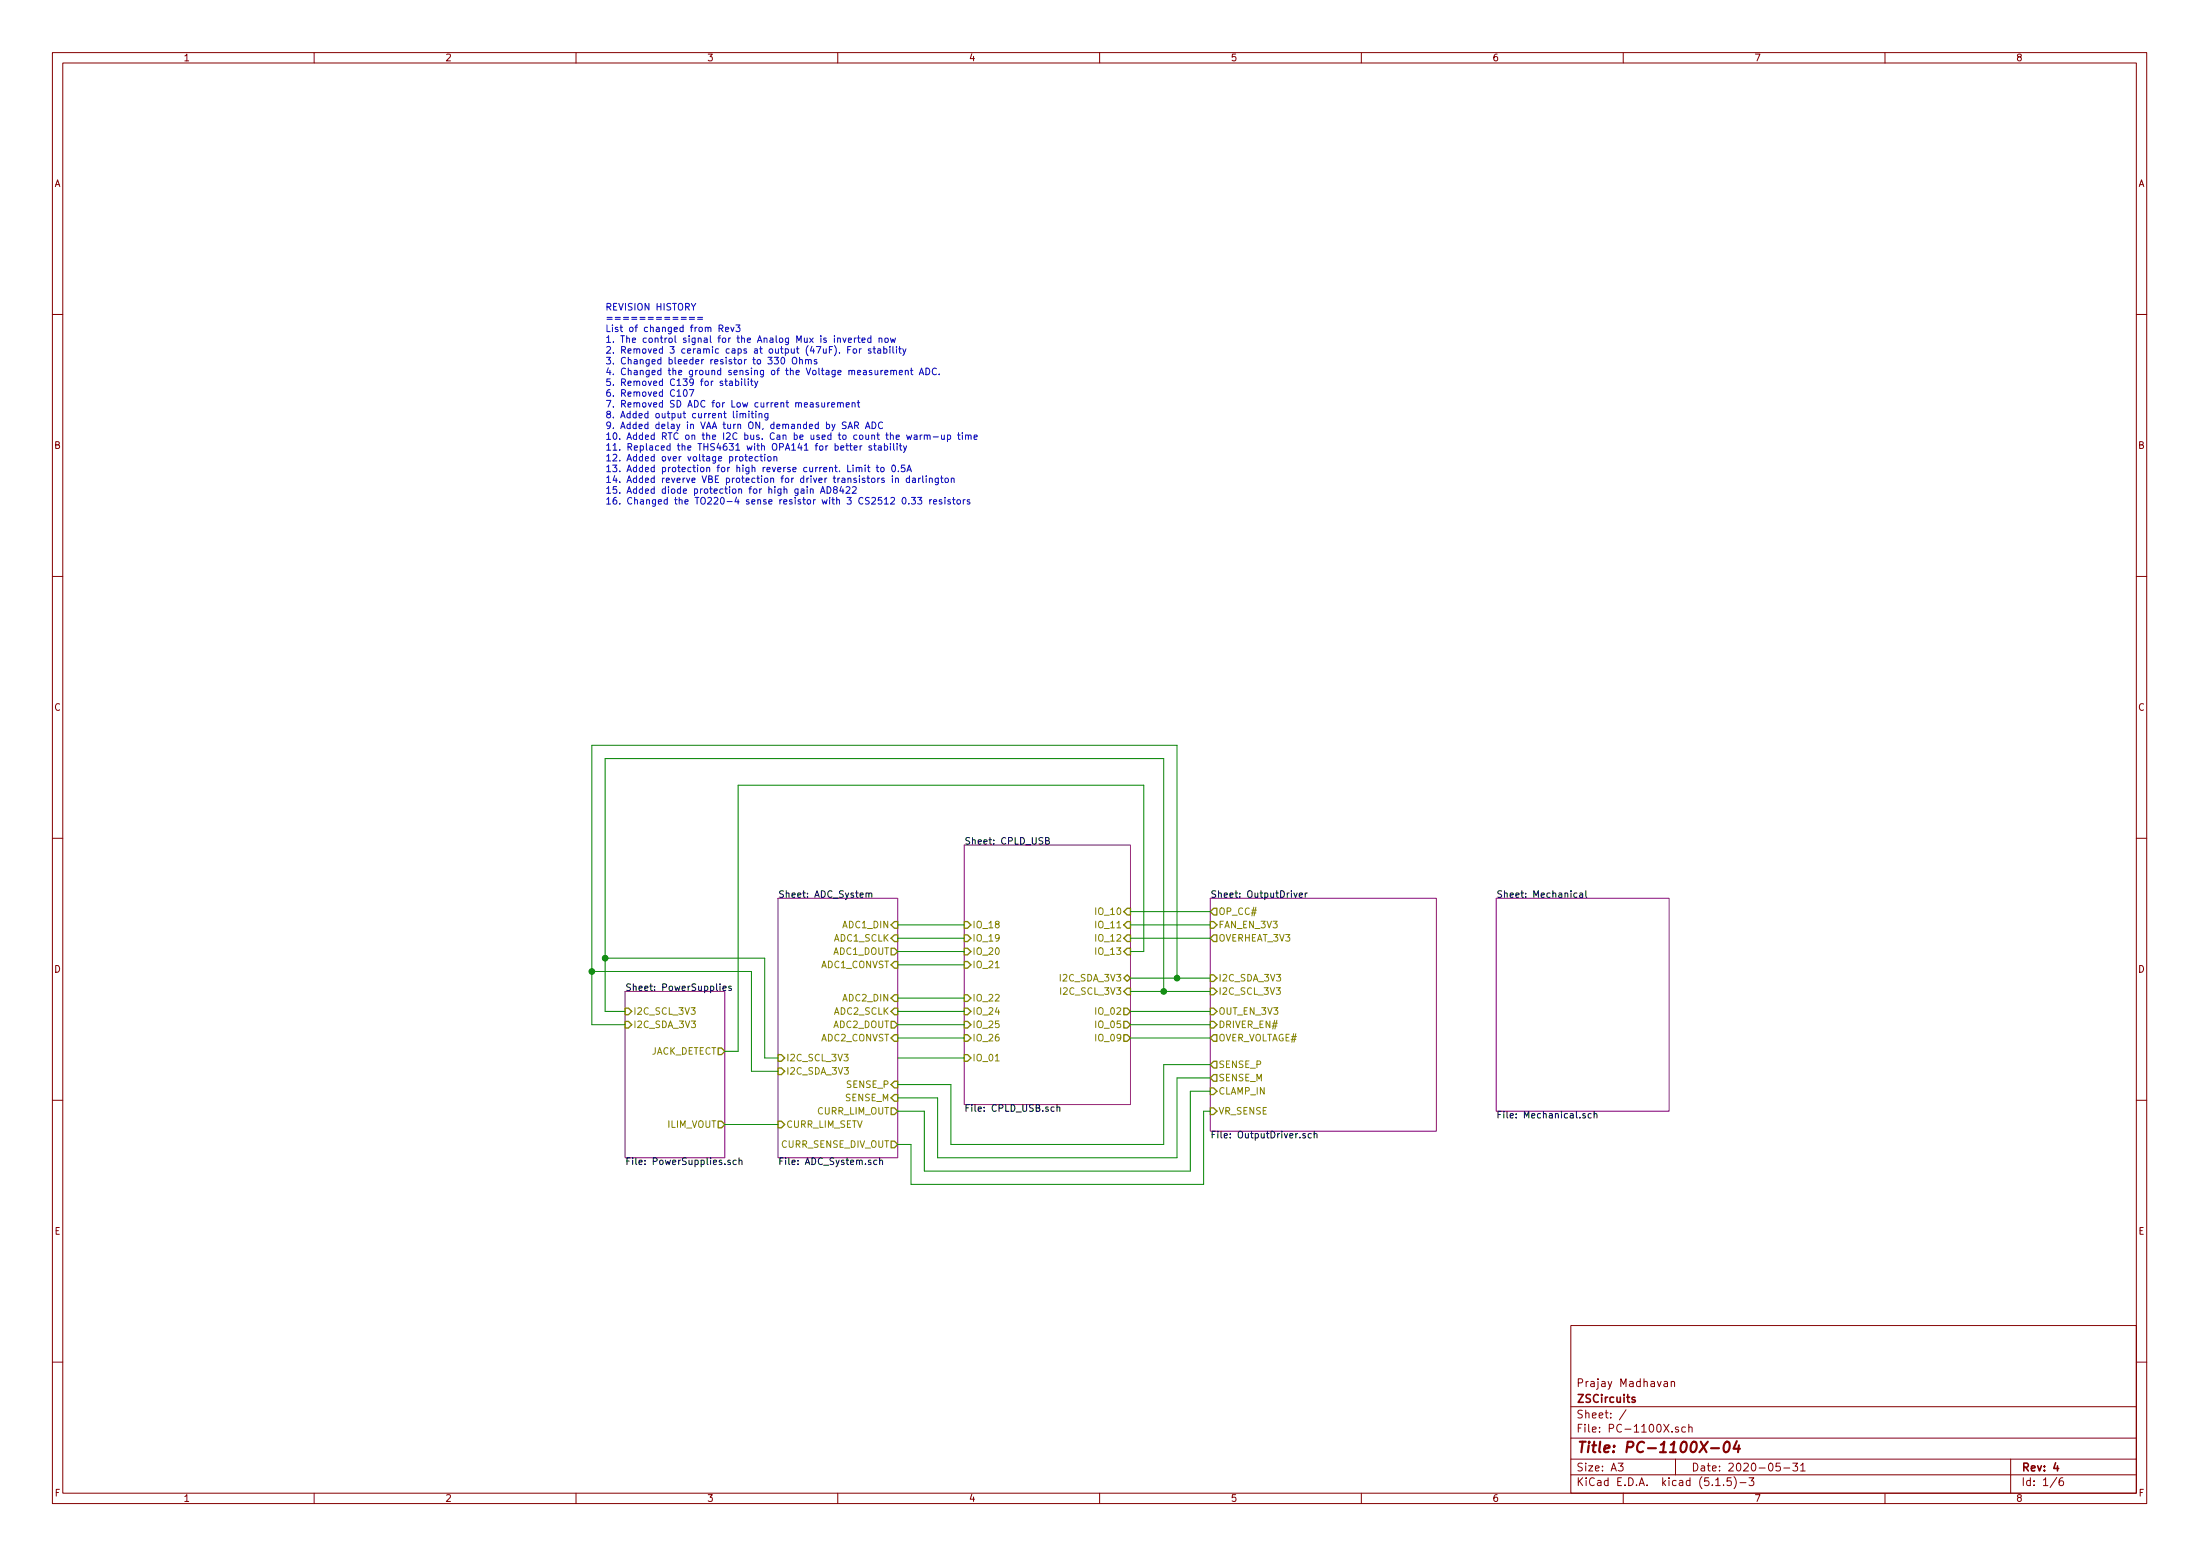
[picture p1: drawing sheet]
<svg xmlns="http://www.w3.org/2000/svg" width="420mm" height="297mm" viewBox="0 0 420 297" stroke-linecap="round" stroke-linejoin="round" font-family="sans-serif">
<g fill="none" stroke="#840000" stroke-width=".19">
<path d="M10 10h400v277h-400zM12 12h396v273.1h-396zM60 10v2M110 10v2M160 10v2M210 10v2M260 10v2M310 10v2M360 10v2M10 60h2M408 60h2M10 110h2"/>
<path d="M408 110h2M10 160h2M408 160h2M10 210h2M408 210h2M300 253h108v32.1h-108zM10 260h2M300 278.5h108M300 274.5h108M300 268.5h108M309 279.3h1l-.5 .6 .4 .1v.7l-.2 .1-.7-.1M310.5 269.1l-1.2 2"/>
<path d="M317.8 263.8h.6l.1 .9M318.5 264.1h-.5a.29 .29 0 0 0-.3 .3 .29 .29 0 0 0 .3 .3l.5-.1M319.2 263.8l.2-.1 .4 .1v.9M319.2 263.7v1M320 278.5v3M320.5 272.5l-.3-.1-.2 .2v.2l.5 .2v.3h-.5M321.9 272.5l-.4-.1-.3 .3 .1 .6h.6M322.5 272.5l.3-.1 .3 .1 .1 .9M322.5 271.9v1.5M340 279.3h-.8v.7l.2-.1h.5l.1 .3v.5l-.2 .1-.6-.1M342.4 279.3h.9l-.5 .6 .5 .1v.7l-.3 .1-.6-.1M343.9 279.7l.4-.4v1.5"/>
<path d="M384 278.5v6.6M408 260h2M60 285.1v1.9M110 285.1v1.9M160 285.1v1.9M210 285.1v1.9M260 285.1v1.9M300 281.5h108M310 285.1v1.9M327.7 283.6h.8M329.2 283.5v.1M330.6 282.1h-.7l-.1 .7 .2-.1h.5l.2 .3-.1 .5-.2 .1-.6-.1"/>
<path d="M331.2 281.9a1.71 1.71 0 0 1 0 2.3M332.3 283h1.2M334 282.1h.9l-.5 .6 .5 .1v.7l-.2 .1-.7-.1M340.7 280.2h1.1M343.9 280.8h.9M360 285.1v1.9M392.8 282l-1.3 2M394 282.1l-.5 .1a.96 .96 0 0 0 0 1.4l.5-.1 .1-.5-.3-.3h-.4l-.2 .3"/>
</g>
<path d="M312.2 266.8a.37 .37 0 0 0-.5 .1v.2l.5 .2 .1 .1-.2 .3-.4-.1M392.6 279.2l-.4 1.1h1M392.9 279.8v1" fill="none" stroke="#840000" stroke-width=".3"/>
<path d="M326.8 276.5h1.5M329.5 275.4a.44 .44 0 0 1 .5-.2 .44 .44 0 0 1 .3 .4 1.15 1.15 0 0 1-.8 1.6l-.1-.1a1.5 1.5 0 0 1 .1-1.7zM331.7 275.1l-.6 1.5h1.2M332.1 275.9l-.2 1.3" fill="none" stroke="#840000" stroke-width=".41"/>
<path d="M148.6 171.5h22.8v49.5h-22.8zM184.1 161.3h31.8v49.6h-31.8zM231.1 171.5h43.2v44.4h-43.2zM285.7 171.5h33.1v40.6h-33.1zM119.4 189.3h19v31.7h-19z" fill="none" stroke="#840084" stroke-width=".19"/>
<g fill="none" stroke="#000" stroke-width=".19">
<path d="M165.4 170.6l.2-.1h.3v.8M165.4 170.5v.8M165.9 170.6l.2-.1h.3l.1 .8M199.7 160.5l.5-.1 .1-.4-.6-.1v1.2h.5l.2-.2v-.2l-.3-.2M247.1 170.5l.3 .8 .3-.8M248.1 170.9l.6-.1v-.3h-.4l-.2 .1 .1 .7h.5M249.3 170.5v.8M249.7 170.5l-.4 .2M301.2 170.5h-.4l-.2 .2 .1 .6h.5M301.7 170.5h.5l.1 .8M302.3 170.8h-.5l-.1 .2 .1 .3h.5M302.9 170v1.1l.1 .2"/>
<path d="M137.5 187.8v.1M137.5 188.3v.8M138.1 188.7l.6-.1-.1-.3h-.3l-.2 .1v.6h.5M139.6 188.3h-.3l-.1 .1v.2l.4 .1v.3h-.4M201.3 211.4l-.3-.1-.3 .2 .1 .6h.5M201.9 211.4l.2-.1 .3 .1v.8M201.9 210.9v1.3M249.3 216.4h-.3l-.2 .2 .1 .1 .4 .2v.3h-.5M250.4 216.4h-.3l-.3 .2 .2 .6h.4M251 216.5l.2-.1h.3v.8M251 216v1.2M302.7 212.6h-.3l-.1 .2v.1l.4 .2v.3h-.4"/>
<path d="M303.9 212.6h-.4l-.2 .2 .1 .6h.5M304.4 212.7l.2-.1h.3l.1 .8M304.4 212.2v1.2M139.5 221.5h-.3l-.2 .2v.1l.5 .2v.3h-.5M140.6 221.5h-.3l-.3 .2 .1 .6h.5M141.1 221.6l.2-.1h.3l.1 .8M141.1 221v1.3M167.5 221.5h-.4l-.2 .2 .1 .6h.5M168 221.6l.5-.1 .1 .8M168 221v1.3"/>
</g>
<g fill="none" stroke="#848400" stroke-width=".25">
<path d="M170.8 178.5h.6v1.2h-.6l-.6-.6zM170.8 175.9h.6v1.3h-.6l-.6-.6zM184.1 175.9h.7l.6 .7-.6 .6h-.7zM184.1 178.5h.7l.6 .6-.6 .6h-.7zM215.3 178.5h.6v1.2h-.6l-.7-.6zM215.3 175.9h.6v1.3h-.6l-.7-.6zM215.3 173.4h.6v1.3h-.6l-.7-.7zM231.1 175.9h.7l.6 .7-.6 .6h-.7zM231.8 178.5h.6v1.2h-.6l-.7-.6zM231.8 173.4h.6v1.3h-.6l-.7-.7zM119.4 192.4h.6l.6 .7-.6 .6h-.6zM119.4 195h.6l.6 .6-.6 .7h-.6z"/>
<path d="M170.2 181h.6l.6 .6-.6 .7h-.6zM170.2 195h.6l.6 .6-.6 .7h-.6zM170.8 183.6h.6v1.2h-.6l-.6-.6zM170.8 197.5h.6v1.3h-.6l-.6-.6zM170.8 192.4h.6v1.3h-.6l-.6-.6zM170.8 189.9h.6v1.3h-.6l-.6-.7zM184.1 181h.7l.6 .6-.6 .7h-.7zM184.1 183.6h.7l.6 .6-.6 .6h-.7zM184.1 189.9h.7l.6 .6-.6 .7h-.7zM184.1 195h.7l.6 .6-.6 .7h-.7zM184.1 192.4h.7l.6 .7-.6 .6h-.7zM184.1 197.5h.7l.6 .7-.6 .6h-.7z"/>
<path d="M214.6 186.7l.7-.6 .6 .6-.6 .7zM214.6 192.4h.7l.6 .7-.6 .6h-.7zM214.6 195h.7l.6 .6-.6 .7h-.7zM214.6 197.5h.7l.6 .7-.6 .6h-.7zM215.3 181h.6v1.3h-.6l-.7-.7zM215.3 188.6h.6v1.3h-.6l-.7-.6zM231.1 188.6h.7l.6 .7-.6 .6h-.7zM231.1 186.1h.7l.6 .6-.6 .7h-.7zM231.1 192.4h.7l.6 .7-.6 .6h-.7zM231.1 195h.7l.6 .6-.6 .7h-.7zM231.8 197.5h.6v1.3h-.6l-.7-.6zM137.2 214h.6l.6 .7-.6 .6h-.6z"/>
<path d="M137.2 200.1h.6l.6 .6-.6 .6h-.6zM148.6 214h.6l.7 .7-.7 .6h-.6zM148.6 201.3h.6l.7 .7-.7 .6h-.6zM148.6 203.9h.6l.7 .6-.7 .6h-.6zM170.2 211.5h.6l.6 .6-.6 .7h-.6zM170.2 217.8h.6l.6 .7-.6 .6h-.6zM170.8 206.4h.6v1.3h-.6l-.6-.7zM170.8 209h.6v1.2h-.6l-.6-.6zM184.1 201.3h.7l.6 .7-.6 .6h-.7zM231.1 207.7h.7l.6 .6-.6 .7h-.7zM231.1 211.5h.7l.6 .6-.6 .7h-.7zM231.8 202.6h.6v1.3h-.6l-.7-.7z"/>
<path d="M231.8 205.1h.6v1.3h-.6l-.7-.6z"/>
</g>
<path d="M190.1 184.7h.7M190.1 202.5h.7" fill="none" stroke="#848400" stroke-width=".19"/>
<g fill="none" stroke="#008400" stroke-width=".19">
<path d="M171.4 176.6h12.7M171.4 179.1h12.7M215.9 174h15.2M215.9 176.6h15.2M215.9 179.1h15.2M113 185.5h30.5v19h5.1M115.6 182.9h30.4v19.1h2.6M171.4 181.6h12.7M171.4 198.2h12.7M171.4 195.6h12.7M171.4 184.2h12.7M171.4 190.5h12.7"/>
<path d="M171.4 193.1h12.7M215.9 181.6h2.5v-31.7h-77.4v50.8h-2.6M215.9 198.2h15.2M215.9 195.6h15.2M215.9 186.7h15.2M215.9 189.3h15.2M215.9 193.1h15.2M222.2 189.3v-44.5h-106.6v48.3h3.8M224.8 186.7v-44.4h-111.8v53.3h6.4M138.4 214.7h10.2M171.4 202h12.7M231.1 208.3h-3.8v15.3h-50.8v-11.5h-5.1"/>
<path d="M231.1 212.1h-1.2v14h-55.9v-7.6h-2.6M231.1 203.2h-8.9v15.3h-40.6v-11.5h-10.2M231.1 205.8h-6.3v15.2h-45.7v-11.4h-7.7"/>
</g>
<g fill="none" stroke="#0000c2" stroke-width=".19">
<path d="M128.5 60.6h1M128.5 60.9h1M130.1 60.6h1M130.1 60.9h1M130.6 74.5l.2-.1a.67 .67 0 0 1 .5 .6 .67 .67 0 0 1-.5 .7l-.3-.5zM131.6 74.4h.9l-.5 1.3M131.6 60.6h1M131.6 60.9h1M133.2 60.6h1M133.2 60.9h1M137.3 62.7l.6-.1 .2-.1-.1-.3-.7-.2v1.3M137.6 62.7l.5 .6"/>
<path d="M138.6 62.9l.6-.1-.1-.3h-.4l-.1 .1v.7h.5M139.3 72.8h.5l.1 .8M139.6 62.5l.3 .8 .3-.8M139.9 73.1l-.6 .2v.2h.6M140.5 72.8h.3l.3 .2-.1 .5h-.5M140.5 72.3v1.3M140.5 62h.8l-.4 .5 .4 .1-.1 .7h-.5l-.2-.1M140.7 78.5v.1M140.7 78.9v.9M141.3 79.1l.5-.1 .1 .8M141.3 78.9v.9M141.6 72.8v.8"/>
<path d="M141.9 79.1l.2-.2 .3 .1v.8M142.2 72.3v1.1l.2 .2M142.9 72.8v.8M143 78.5v.1M143 78.9v.9M143.3 72.8h.5M143.5 78.9h.4M143.5 72.3v1.1l.3 .2M143.6 78.5v1.1l.3 .2M144.1 72.8l.3 .8M144.3 78.5v.1M144.3 78.9v.9"/>
<path d="M144.7 72.8l-.4 1.1-.2 .1M145 79.1l.1-.2 .3 .1 .1 .8M145 78.9v.9M146.7 78.9l-.1 1.2-.2 .1-.3-.1M146.7 79l-.4-.1-.3 .3 .2 .5h.5M147.9 68.2h.8l-.5 .5 .4 .1 .1 .5-.3 .2-.5-.1M149.3 68.3l.1-.1a.67 .67 0 0 1 .5 .6 .67 .67 0 0 1-.5 .7l-.3-.5zM151.4 68.4l.2-.2a.47 .47 0 0 1 .6 .4l-.1 .7-.2 .2-.4-.1a1 1 0 0 1-.1-1zM152.7 68.8l.2-.2 .3 .1v.8M152.7 68.2v1.3M153.8 68.8l.2-.2 .3 .1 .1 .8M153.8 68.6v.9"/>
<path d="M154.4 68.8l.2-.2 .3 .1v.8M156 68.7l-.3-.1-.2 .2v.2l.5 .1v.3h-.5M156.9 76.9l.1 .8h.3l.2-.1M157.5 76.9v.8M158.1 76.9v.8M158.4 76.9l-.3 .2M158.8 77.3l.6-.1v-.3h-.4l-.2 .1 .1 .7h.5M160 64.7l.1-.2 .4 .1v.8M160 77l.1-.1h.4v.8M160 64.5v.9M160 76.9v.8M160.5 77l.2-.1h.3l.1 .8"/>
<path d="M161 64.5l.3 .9 .3-.9M161.6 77.3l.6-.1-.1-.3h-.3l-.2 .1v.7h.5M161.9 66.8h.4M162 64.9l.6-.1v-.2l-.4-.1-.2 .2 .1 .6h.5M162.5 66.2h-.6v1.2M162.7 77l.2-.1h.3l.1 .8M162.7 76.9v.8M163 66.6h.3l.3 .2-.1 .6h-.3l-.3-.2zM163.2 64.5v.9M163.5 64.5l-.3 .3M163.7 76.9h.5M163.8 64.5h.5"/>
<path d="M163.9 76.4v1.1l.3 .2M164 64.1v1.1l.3 .2M164.1 66.6v.8M164.5 66.6l-.4 .2M164.6 64.9l.6-.1v-.2l-.4-.1-.2 .2 .1 .6h.5M166.3 64.6l-.4-.1-.2 .3 .1 .5h.5M166.3 66.6h-.3l-.2 .2 .1 .1 .4 .2v.3h-.5M166.3 64.1v1.3M166.7 66.6h.5M166.9 66.2v1l.3 .2M167.6 66.6h.5l.1 .8M167.9 64.7l.2-.2 .3 .1v.8"/>
<path d="M167.9 64.5v.9M168.2 66.9h-.4l-.2 .2v.3h.6M168.2 70.7v.8M168.6 70.7l-.4 .2M168.8 66.6h.4l.2 .2-.1 .6h-.5M168.8 66.2v1.2M169 71.1l.6-.1-.1-.2-.3-.1-.2 .2v.6h.5M169.1 64.6l.3-.1 .2 .3-.1 .5-.3 .1-.2-.2zM170 66.2v.1M170 66.6v.8M170.1 64.5l.2 .9 .2-.6 .3 .6 .2-.9M170.1 70.8l.2-.1 .3 .1 .1 .7"/>
<path d="M170.1 70.7v.8M170.5 66.2v1l.2 .2M170.7 70.9l.1-.2 .3 .1 .1 .7M171.2 66.2v.1M171.2 66.6v.8M171.6 66.6h.5M171.8 71.1l.6-.1-.1-.2-.4-.1-.1 .2v.6h.5M171.8 66.2v1l.3 .2M172.4 66.6l.3 .8M172.9 70.8l.2-.1 .3 .1 .1 .7M172.9 70.7v.8M173 66.6l-.4 1.1-.2 .2"/>
<path d="M173.9 70.7h.4M174 70.3v1.1l.3 .1M175.6 71.5l.4-1.2 .4 1.2M175.7 71.2h.6M176.8 70.3a.64 .64 0 0 1 .8 .6 .64 .64 0 0 1-.8 .6zM178.8 70.4a.51 .51 0 0 0-.6 0 .51 .51 0 0 0-.1 .6l.2 .5 .5-.1M179.4 71.4v.1M142.2 87.2h.5M142.4 86.7v1.1l.3 .2M143.1 87.6l.6-.1-.1-.3h-.3l-.2 .1 .1 .6h.4M144.8 87.2h-.4l-.2 .2 .1 .5h.5M145.1 87.2h.5"/>
<path d="M145.3 86.7v1.1l.3 .2M146 87.2v.8M146.7 87.2h.3l.3 .2-.2 .5-.3 .1-.1-.1zM147.8 87.3l.2-.1h.3l.1 .8M147.8 87.2v.8M154.8 93.5l.1-.2 .3 .1 .1 .8M154.8 93.3v.9M156.7 94.2l.4-1.3 .5 1.3M156.8 93.8h.6M158 92.9a.64 .64 0 0 1 .7 .6 .64 .64 0 0 1-.7 .7zM159.4 93.5l-.2-.2v-.3l.2-.1 .4 .1v.3l-.5 .2-.1 .2v.2l.2 .3 .4-.1 .1-.2-.1-.3-.1-.1M160.7 92.8l-.3 .9h.8"/>
<path d="M161 93.3v.9M161.6 80.6h-.5l-.2 .2 .1 .3 .5 .2v.4l-.1 .1h-.5M161.6 93l.5-.1 .2 .4-.8 .9h.8M161.9 88.8v1.3h.6M162 81.8l.4-1.2 .4 1.2M162.1 81.5h.6M162.3 85.1h.4M162.4 84.7v1.1l.3 .1M162.8 93l.5-.1 .2 .4-.8 .9h.8M162.9 88.8v.1M162.9 89.2v.9M163.1 85.5l.6-.1v-.2l-.4-.1-.2 .2 .1 .6h.5"/>
<path d="M163.2 81.2l.7-.1v-.4l-.7-.1v1.2M163.5 89.3l.2-.1 .3 .1 .1 .8M163.5 81.2l.5 .6M163.5 89.2v.9M164.1 89.4l.2-.2 .3 .1v.8M164.3 85.1v.8M164.6 85.1l-.3 .2M165.2 88.8v.1M165.2 89.2v.9M165.3 81.8l.4-1.2 .4 1.2M165.4 81.5h.6M165.7 89.2h.4"/>
<path d="M165.8 88.8v1.1l.3 .2M166.4 85.2l-.3-.1-.2 .2 .1 .2 .4 .1v.3h-.5M166.5 80.6a.64 .64 0 0 1 .8 .6 .64 .64 0 0 1-.8 .6zM166.9 85.1h.4M167 84.7v1.1l.3 .1M167.3 89.2h.5M167.5 88.8v1.1l.3 .2M167.8 85.2h.4l.1 .7M168.3 85.4l-.4 .1-.2 .1 .1 .3h.5M168.3 89.3l.3-.1 .3 .2-.2 .6-.3 .1-.2-.2zM168.6 80.7a.6 .6 0 0 0-.9 .4 .6 .6 0 0 0 .6 .7l.3-.1M168.9 85.2l.4-.1 .2 .2-.1 .6h-.5"/>
<path d="M168.9 84.7v1.2M170.1 85.1v.8M170.4 88.9l.2-.1a.69 .69 0 0 1 .4 .6 .69 .69 0 0 1-.4 .7l-.3-.5zM170.4 90.8v.2M170.4 91.3v.8M170.7 84.7v1.1l.1 .1M171 91.4l.5-.1 .1 .8M171 91.3v.8M171.3 85.1v.8M171.6 89.9v.2M171.8 85.1h.4M171.9 84.7v1.1l.3 .1"/>
<path d="M172.4 95.1l.2-.1a.67 .67 0 0 1 .4 .6 .67 .67 0 0 1-.4 .6l-.3-.5zM172.5 85.1l.3 .8M172.8 88.8h-.6l-.1 .6 .2-.1 .5 .1v.5l-.2 .2-.5-.2M173.2 83l.2 .9 .2-.6 .3 .6 .2-.9M173.2 85.1l-.5 1.1-.2 .2M173.2 90.1l.4-1.3 .5 1.3M173.3 89.7h.6M173.6 96.1v.1M173.7 91.3h-.4l-.2 .2 .1 .6h.5M173.7 90.8v1.3M174.1 95h.7l-.4 .4 .4 .2v.5l-.2 .1-.5-.1M174.3 91.3h.5v.8"/>
<path d="M174.6 83.1h.5v.8M174.8 91.6h-.4l-.2 .2 .1 .3h.5M175.1 83.3l-.4 .1-.2 .2 .1 .2h.5M175.3 95h.7l-.4 .4 .4 .2v.5l-.2 .1-.5-.1M175.4 91.3v.8M175.7 83v.9M175.8 91.3l-.4 .2M176.1 83l-.4 .3M176.2 90.8v1.1l.2 .2M176.5 83.2l.2-.2 .3 .1 .1 .8M176.5 83v.9M176.9 90.8v.2"/>
<path d="M176.9 91.3v.8M177.1 83.2l.2-.2 .3 .1v.8M177.5 91.4l.2-.1h.3l.1 .8M177.5 91.3v.8M177.6 95.4v.8M177.9 95.4l-.3 .2M178.2 83.4h1M178.3 95.8l.6-.1-.1-.3h-.3l-.2 .2 .1 .6h.4M179.2 91.3l-.1 1.1-.2 .1h-.3M179.2 91.3h-.4l-.2 .2 .1 .6h.5M179.6 91.3h.5M179.8 83l.1 .8 .3 .1 .1-.1"/>
<path d="M179.8 90.8v1.1l.3 .2M179.9 95.4h-.3l-.2 .2v.1l.5 .2v.3h-.5M180.3 83v.9M180.5 95v.1M180.5 95.4v.8M180.5 91.4l.2-.1 .4 .1v.5l-.1 .2h-.3l-.2-.1zM180.9 83.1l.4-.1 .3 .3-.2 .5h-.5M180.9 83v1.3M181.5 95.4h-.3l-.2 .2 .1 .1 .4 .2v.3h-.5M181.7 91.4l.2-.1h.3v.8M181.7 91.3v.8M181.9 95.4h.5"/>
<path d="M182.1 95v1l.3 .2M182.9 95.4h.3l.2 .2-.1 .6h-.3l-.2-.2zM182.9 83h.5M183.1 82.6v1.1l.3 .2M183.8 82.6v.1M183.8 83v.9M184 95.4v.8M184.3 95.4l-.3 .2M184.4 83.2l.2-.2 .3 .1v.8M184.4 83v.9M184.9 83.2l.2-.2 .3 .1 .1 .8M185.2 95.4h-.3l-.2 .2 .1 .1 .4 .2v.3h-.5"/>
<path d="M186 83.5l.6-.2v-.2l-.4-.1-.2 .2 .1 .6h.5"/>
</g>
<g fill="#008400" stroke="#008400" stroke-width=".25">
<circle cx="115.6" cy="182.9" r=".51"/>
<circle cx="113" cy="185.5" r=".51"/>
<circle cx="224.8" cy="186.7" r=".51"/>
<circle cx="222.3" cy="189.3" r=".51"/>
</g>
<text font-size="2.8" fill="#840000" x="301" y="277.3">Title: PC-1100X-04</text>
<g font-size="2.1" fill="#840000">
<text x="301" y="267.8">ZSCircuits</text>
<text x="301" y="264.8">Prajay Madhavan</text>
<text x="301" y="273.5">File: PC-1100X.sch</text>
<text x="301" y="270.8">Sheet: /</text>
<text x="301" y="280.9">Size: A3</text>
<text x="323" y="280.9">Date: 2020-05-31</text>
<text x="386" y="280.9">Rev: 4</text>
<text x="301" y="283.7">KiCad E.D.A. kicad (5.1.5)-3</text>
<text x="386" y="283.7">Id: 1/6</text>
</g>
<g font-size="1.8" fill="#840000">
<text x="35" y="11.7">1</text>
<text x="85" y="11.7">2</text>
<text x="135" y="11.7">3</text>
<text x="185" y="11.7">4</text>
<text x="235" y="11.7">5</text>
<text x="285" y="11.7">6</text>
<text x="335" y="11.7">7</text>
<text x="385" y="11.7">8</text>
<text x="10.4" y="35.7">A</text>
<text x="408.4" y="35.7">A</text>
<text x="10.4" y="85.7">B</text>
<text x="408.4" y="85.7">B</text>
<text x="10.4" y="135.7">C</text>
<text x="408.4" y="135.7">C</text>
<text x="10.4" y="185.7">D</text>
<text x="408.4" y="185.7">D</text>
<text x="10.4" y="235.7">E</text>
<text x="408.4" y="235.7">E</text>
<text x="10.5" y="285.7">F</text>
<text x="35" y="286.7">1</text>
<text x="85" y="286.7">2</text>
<text x="135" y="286.7">3</text>
<text x="185" y="286.7">4</text>
<text x="235" y="286.7">5</text>
<text x="285" y="286.7">6</text>
<text x="335" y="286.7">7</text>
<text x="385" y="286.7">8</text>
<text x="408.5" y="285.7">F</text>
</g>
<g font-size="1.8" fill="#0000c2">
<text x="115.6" y="59.3">REVISION HISTORY</text>
<text x="115.6" y="61.3">============</text>
<text x="115.6" y="63.4">List of changed from Rev3</text>
<text x="115.6" y="65.4">1. The control signal for the Analog Mux is inverted now</text>
<text x="115.6" y="67.5">2. Removed 3 ceramic caps at output (47uF). For stability</text>
<text x="115.6" y="69.6">3. Changed bleeder resistor to 330 Ohms</text>
<text x="115.6" y="71.6">4. Changed the ground sensing of the Voltage measurement ADC.</text>
<text x="115.6" y="73.7">5. Removed C139 for stability</text>
<text x="115.6" y="75.7">6. Removed C107</text>
<text x="115.6" y="77.8">7. Removed SD ADC for Low current measurement</text>
<text x="115.6" y="79.8">8. Added output current limiting</text>
<text x="115.6" y="81.9">9. Added delay in VAA turn ON, demanded by SAR ADC</text>
<text x="115.6" y="84">10. Added RTC on the I2C bus. Can be used to count the warm-up time</text>
<text x="115.6" y="86">11. Replaced the THS4631 with OPA141 for better stability</text>
<text x="115.6" y="88.1">12. Added over voltage protection</text>
<text x="115.6" y="90.1">13. Added protection for high reverse current. Limit to 0.5A</text>
<text x="115.6" y="92.2">14. Added reverve VBE protection for driver transistors in darlington</text>
<text x="115.6" y="94.2">15. Added diode protection for high gain AD8422</text>
<text x="115.6" y="96.3">16. Changed the TO220-4 sense resistor with 3 CS2512 0.33 resistors</text>
</g>
<g font-size="1.8">
<text x="184.1" y="161.2">Sheet: CPLD_USB</text>
<text x="148.6" y="171.4">Sheet: ADC_System</text>
<text x="231.1" y="171.4">Sheet: OutputDriver</text>
<text x="285.8" y="171.4">Sheet: Mechanical</text>
<text x="119.4" y="189.2">Sheet: PowerSupplies</text>
<text x="184.1" y="212.2">File: CPLD_USB.sch</text>
<text x="285.8" y="213.5">File: Mechanical.sch</text>
<text x="231.1" y="217.3">File: OutputDriver.sch</text>
<text x="119.4" y="222.4">File: PowerSupplies.sch</text>
<text x="148.6" y="222.4">File: ADC_System.sch</text>
</g>
<g font-size="1.8" fill="#848400">
<text x="159.3" y="179.7">ADC1_SCLK</text>
<text x="161.1" y="177.2">ADC1_DIN</text>
<text x="185.7" y="177.2">IO_18</text>
<text x="185.7" y="179.7">IO_19</text>
<text x="209.5" y="179.7">IO_12</text>
<text x="209.5" y="177.2">IO_11</text>
<text x="209.5" y="174.7">IO_10</text>
<text x="232.7" y="177.2">FAN_EN_3V3</text>
<text x="232.7" y="179.7">OVERHEAT_3V3</text>
<text x="232.7" y="174.7">OP_CC#</text>
<text x="156.8" y="184.8">ADC1_CONVST</text>
<text x="159.1" y="182.3">ADC1_DOUT</text>
<text x="185.7" y="182.3">IO_20</text>
<text x="185.7" y="184.8">IO_21</text>
<text x="209.5" y="182.3">IO_13</text>
<text x="161.1" y="191.2">ADC2_DIN</text>
<text x="185.7" y="191.2">IO_22</text>
<text x="202.8" y="187.4">I2C_SDA_3V3</text>
<text x="203" y="189.9">I2C_SCL_3V3</text>
<text x="232.7" y="189.9">I2C_SCL_3V3</text>
<text x="232.7" y="187.4">I2C_SDA_3V3</text>
<text x="120.9" y="193.7">I2C_SCL_3V3</text>
<text x="120.9" y="196.3">I2C_SDA_3V3</text>
<text x="159.1" y="196.3">ADC2_DOUT</text>
<text x="159.3" y="193.7">ADC2_SCLK</text>
<text x="185.7" y="196.3">IO_25</text>
<text x="185.7" y="193.7">IO_24</text>
<text x="209.5" y="193.7">IO_02</text>
<text x="209.5" y="196.3">IO_05</text>
<text x="232.7" y="193.7">OUT_EN_3V3</text>
<text x="232.7" y="196.3">DRIVER_EN#</text>
<text x="124" y="201.3">JACK_DETECT</text>
<text x="150.1" y="202.6">I2C_SCL_3V3</text>
<text x="156.8" y="198.8">ADC2_CONVST</text>
<text x="185.7" y="198.8">IO_26</text>
<text x="185.7" y="202.6">IO_01</text>
<text x="209.5" y="198.8">IO_09</text>
<text x="232.7" y="203.9">SENSE_P</text>
<text x="232.7" y="198.8">OVER_VOLTAGE#</text>
<text x="150.1" y="205.1">I2C_SDA_3V3</text>
<text x="161.8" y="207.7">SENSE_P</text>
<text x="232.7" y="206.4">SENSE_M</text>
<text x="232.7" y="209">CLAMP_IN</text>
<text x="127.5" y="215.3">ILIM_VOUT</text>
<text x="150.1" y="215.3">CURR_LIM_SETV</text>
<text x="156.1" y="212.8">CURR_LIM_OUT</text>
<text x="161.5" y="210.2">SENSE_M</text>
<text x="232.7" y="212.8">VR_SENSE</text>
<text x="149.2" y="219.1">CURR_SENSE_DIV_OUT</text>
</g>
</svg>
